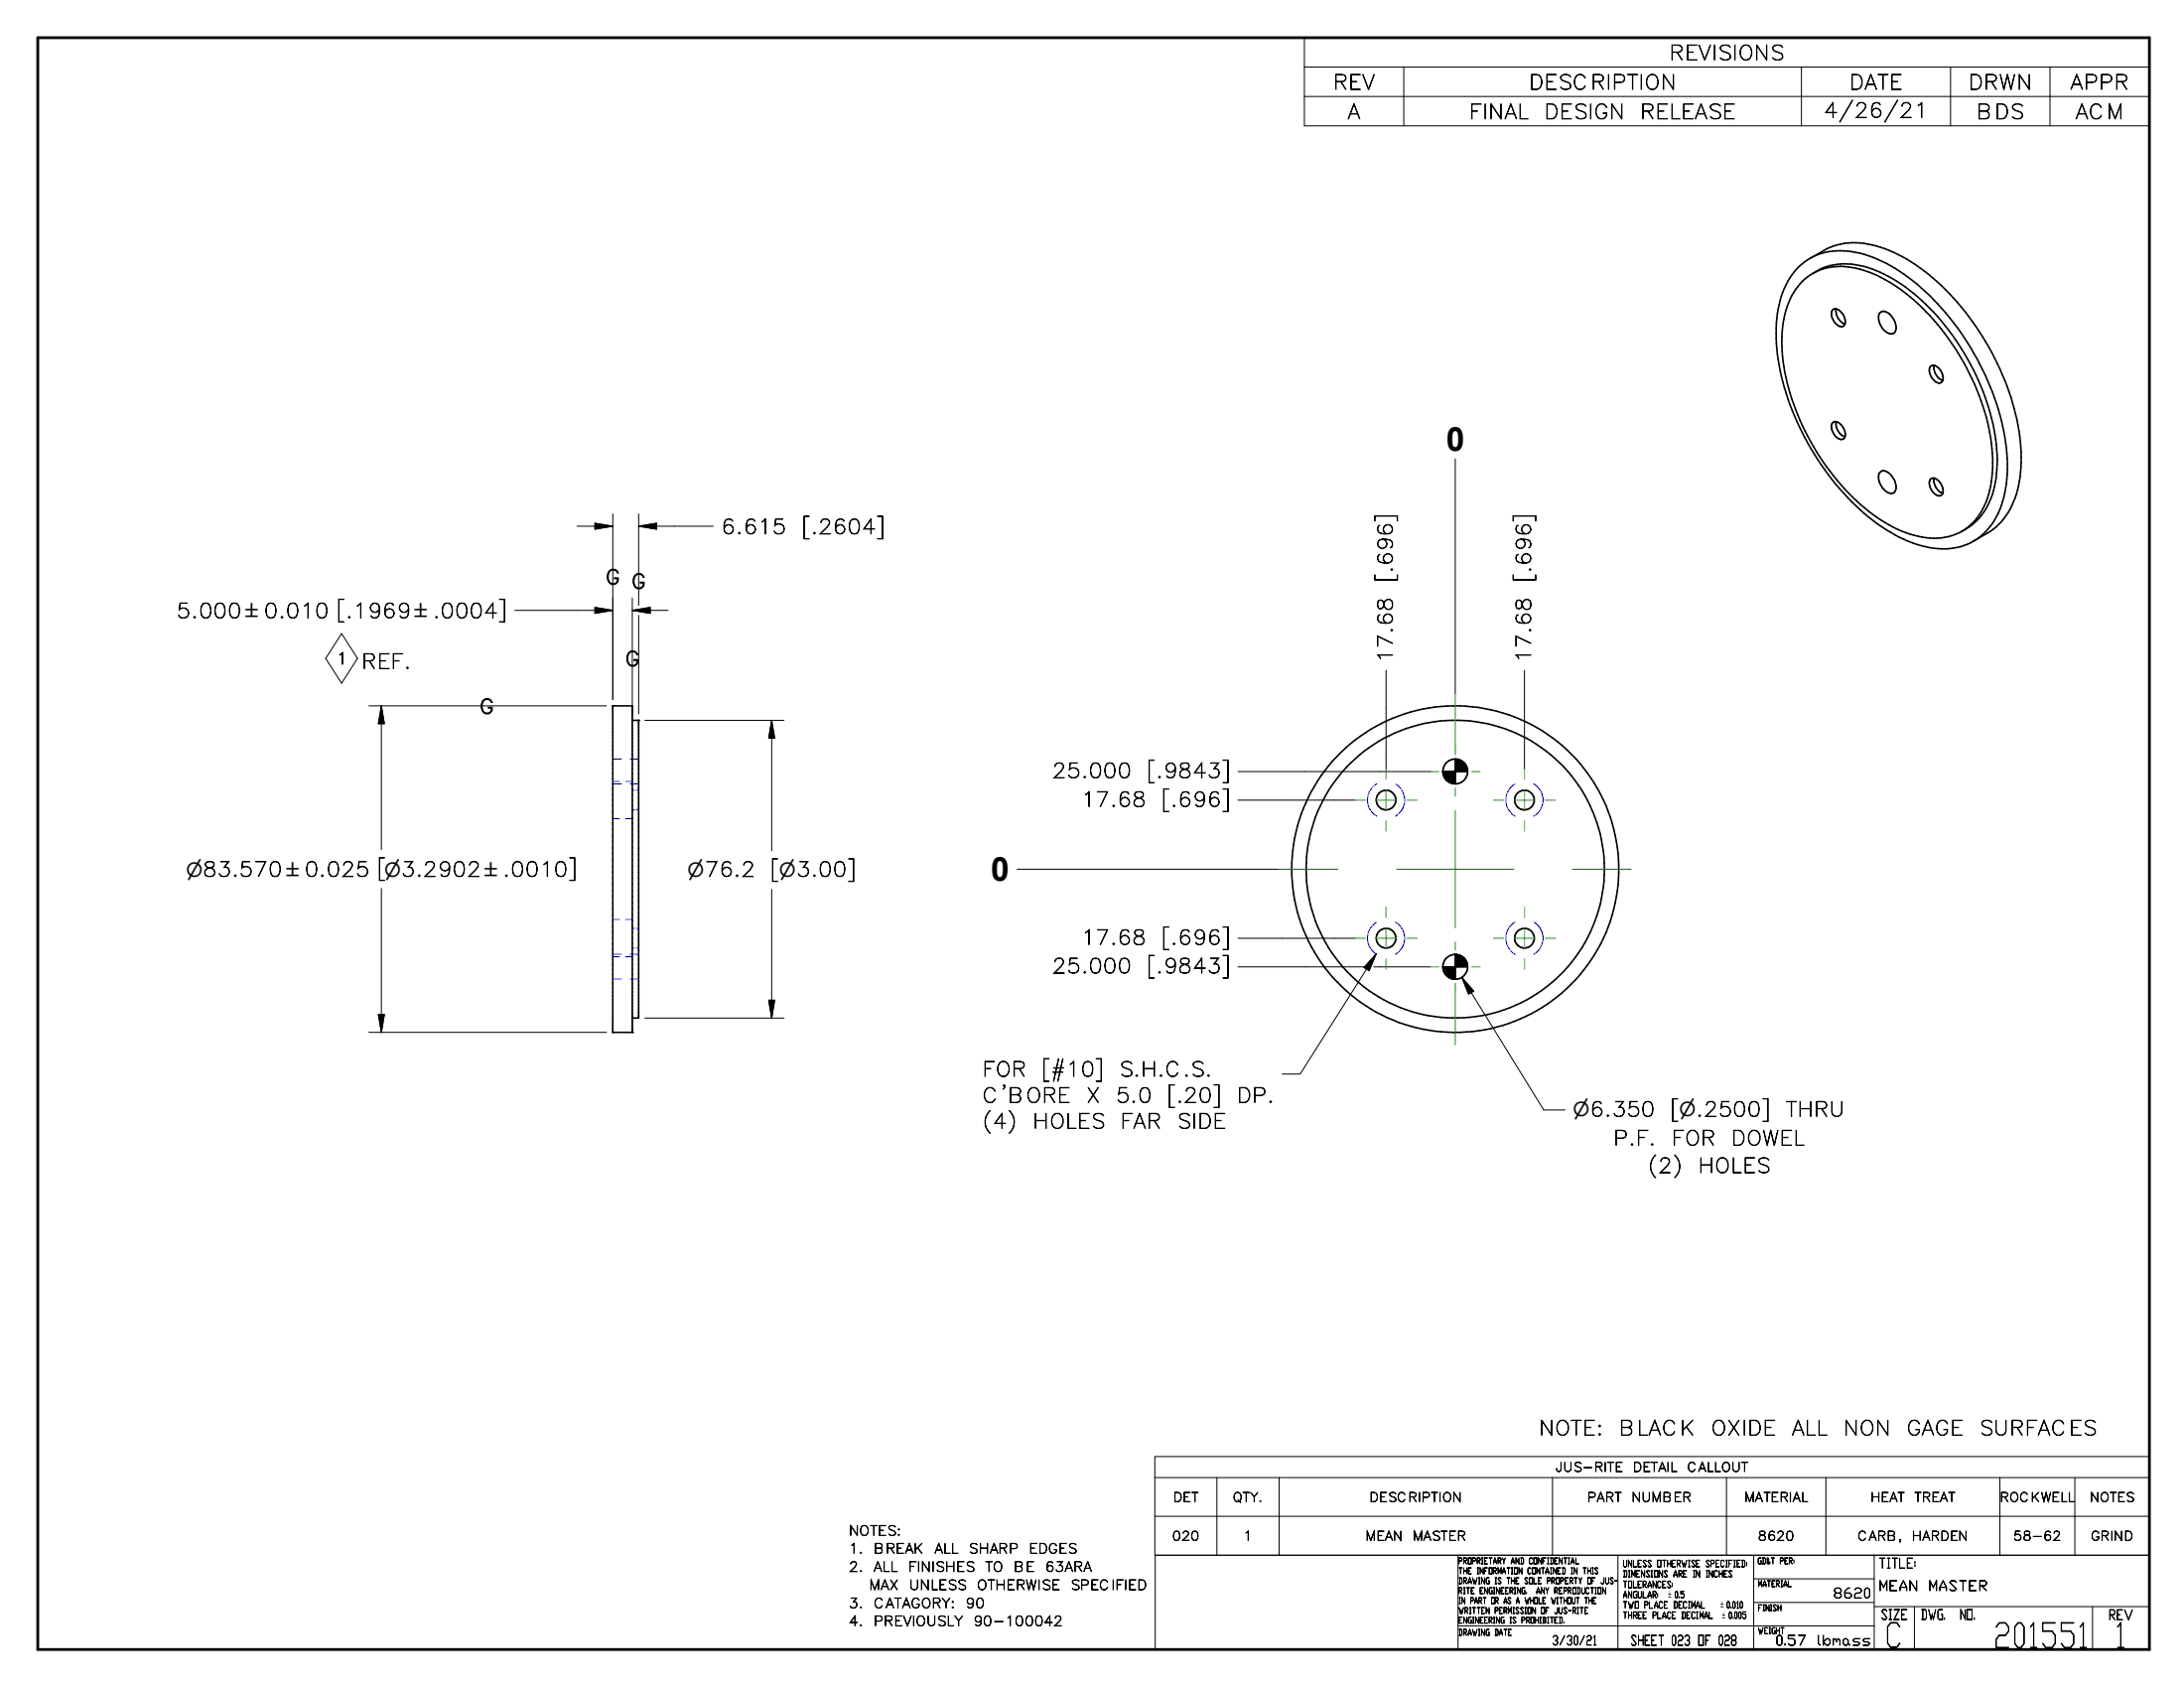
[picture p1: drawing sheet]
<svg xmlns="http://www.w3.org/2000/svg" width="279mm" height="216mm" viewBox="0 0 279 216" stroke-linecap="round" stroke-linejoin="round" font-family="sans-serif">
<g fill="none" stroke="#000" stroke-width=".2">
<path d="M229.9 34.4a7.7 7.7 0 0 1 7.6-2.1 19.4 19.4 0 0 1 9.4 5.5 34.4 34.4 0 0 1 9.8 19.5 15.5 15.5 0 0 1-1.3 8.8 7.6 7.6 0 0 1-8.5 3.9 18.8 18.8 0 0 1-8.9-4.8 34 34 0 0 1-10.7-20.6 14.4 14.4 0 0 1 1.7-9.1zM230.6 36a7.1 7.1 0 0 1 6.9-1.7 19.4 19.4 0 0 1 9.4 6.1 31.9 31.9 0 0 1 7.8 15.6 14.9 14.9 0 0 1-1 9.1 6.8 6.8 0 0 1-7.8 3.6 17.5 17.5 0 0 1-8.9-5.2 31.1 31.1 0 0 1-9-17.9 13.2 13.2 0 0 1 1.7-8.6zM231.6 33.1a10.7 10.7 0 0 1 3.9-1.9 11.7 11.7 0 0 1 7.9 1.6 28.7 28.7 0 0 1 10.2 10.3 31.6 31.6 0 0 1 5 14.7 13.2 13.2 0 0 1-2 8.2l-1.2 1.4a14.1 14.1 0 0 1-2.9 1.8M231.9 35a8 8 0 0 1 7.1-.8 21.1 21.1 0 0 1 9.3 6.8 30.6 30.6 0 0 1 7.1 16.5 12.4 12.4 0 0 1-1.6 8 7.5 7.5 0 0 1-2.8 2.5M234.5 39.6a.9 .9 0 0 1 1.2 .5 1.26 1.26 0 0 1 .1 1.6 1.01 1.01 0 0 1-1.2-.6 1.16 1.16 0 0 1-.1-1.5zM234.9 39.5a1.78 1.78 0 0 0 1.1 1.9M234.5 54a1.02 1.02 0 0 1 1.3 .7 .99 .99 0 0 1-.1 1.5 1.53 1.53 0 0 1-1.4-1.9zM234.9 54a1.82 1.82 0 0 0 1.1 1.9M240.5 40a.96 .96 0 0 1 1.5 .4 2.03 2.03 0 0 1 .4 2.1 1.06 1.06 0 0 1-1.5-.4 1.99 1.99 0 0 1-.4-2.1zM247 46.8a1.02 1.02 0 0 1 1.3 .7 .99 .99 0 0 1-.1 1.5 1.54 1.54 0 0 1-1.4-1.4v-.5zM247.4 46.7a1.77 1.77 0 0 0 1.1 1.9M240.5 60.4a.81 .81 0 0 1 1.2 .1 2.11 2.11 0 0 1 .7 2.4 1.01 1.01 0 0 1-1.5-.4 1.93 1.93 0 0 1-.4-2.1z"/>
<path d="M247 61.2a.97 .97 0 0 1 1.2 .6 1.29 1.29 0 0 1 .1 1.6 1.26 1.26 0 0 1-1.4-1 1.02 1.02 0 0 1 .1-1.2zM247.4 61.2a1.82 1.82 0 0 0 1.1 1.9M80.9 92.1h.8M81.7 92.1h.1M81.7 92.1v38.1h-.8M78.4 132h.1M78.4 132h2.5M78.4 132v-41.7h2.5v41.7M80.9 132h.1"/>
<circle cx="186.2" cy="98.7" r="1.59"/>
<circle cx="177.3" cy="102.3" r="1.26"/>
<circle cx="186.1" cy="111.2" r="20.9"/>
<circle cx="186.2" cy="111.2" r="19.1"/>
<circle cx="195" cy="102.3" r="1.26"/>
<circle cx="177.3" cy="120" r="1.26"/>
<circle cx="186.2" cy="123.7" r="1.6"/>
<circle cx="195" cy="120" r="1.26"/>
</g>
<g fill="none" stroke="#00f" stroke-width=".13">
<path d="M78.4 97.1h1.1M78.4 100h.8M80 100h.9M80.6 97.1h1.1M78.4 100.3h1.1M78.4 104.7h.8M78.4 117.6h.8M80 104.7h.9M80 117.6h.9M80.6 100.3h1.1M80.9 103.6h.3M80.9 101.1h.3"/>
<path d="M80.9 118.7h.3M81.4 103.6h.3M81.4 101.1h.3M81.4 118.7h.3M176.1 100.3a2.37 2.37 0 0 0 0 4.1M176.1 118a2.36 2.36 0 0 0 0 4.1M178.5 100.3a2.37 2.37 0 0 1 0 4.1M178.5 118a2.36 2.36 0 0 1 0 4.1M193.8 118a2.37 2.37 0 0 0 0 4.1M193.8 100.3a2.37 2.37 0 0 0 0 4.1M196.2 118a2.36 2.36 0 0 1 0 4.1M196.2 100.3a2.37 2.37 0 0 1 0 4.1"/>
<path d="M78.4 125.2h1.1M78.4 122.1h1.1M78.4 122.4h.8M80 122.4h.9M80.6 125.2h1.1M80.6 122.1h1.1M80.9 121.3h.3M81.4 121.3h.3"/>
</g>
<g fill="#000" stroke="#000" stroke-width=".13">
<path d="M76.1 66.9l2.3 .4-2.3 .4zM76.1 77.7l2.3 .4-2.3 .3zM80.9 78.1l2.3-.4v.7zM81.7 67.3l2.3-.4v.8zM48.8 90.3l.4 2.3h-.8zM98.7 92.1l.4 2.3h-.8zM184.6 98.7h1.6l-1.6 .1zM184.6 99l1.6-.3-1.6 .4zM184.7 99.4l1.5-.7-1.4 .8zM184.9 99.6l1.3-.9-1.2 1.1zM186.2 98.7l-.9 1.3-.1-.1zM184.6 98.8l1.6-.1-1.6 .2z"/>
<path d="M184.6 98.9l1.6-.2-1.6 .3zM184.6 99.1l1.6-.4-1.5 .5zM184.7 99.2l1.5-.5-1.5 .7zM184.8 99.5l1.4-.8-1.3 .9zM184.9 99.6l1.3-.9-1.3 .9zM185 99.8l1.2-1.1-1.1 1.1zM186.2 98.7l-1 1.2-.1-.1zM186.2 98.7l-.8 1.4-.1-.1zM186.2 98.7l-.7 1.4h-.1zM186.2 98.7l-.5 1.5h-.1zM186.2 98.7l-.4 1.5h-.1zM186.2 98.7l-.2 1.6-.1-.1z"/>
<path d="M186.2 98.7v1.6h-.2zM186.2 98.7l1.6-.3v.2zM186.2 98.7l1.5-.4 .1 .1zM186.2 98.7l1.4-.6 .1 .1zM186.2 98.7l1.4-.7v.1zM186.2 98.7l1.3-.9v.1zM186.2 98.7l1.2-1 .1 .1zM187.2 97.5l.1 .1-1.1 1.1zM187.2 97.4v.1l-1 1.2zM187 97.3l.1 .1-.9 1.3zM186.9 97.2l.1 .1-.8 1.4zM186.6 97.2h.2l-.6 1.5z"/>
<path d="M186.5 97.1l.1 .1-.4 1.5zM186.3 97.1h.1l-.2 1.6zM186.2 97.1h.1l-.1 1.6zM186.4 97.1h.1l-.3 1.6zM186.8 97.2h.1l-.7 1.5zM187.1 97.4h.1l-1 1.3zM186.2 98.7l1.1-1.1 .1 .1zM186.2 98.7l1.3-.8 .1 .1zM186.2 98.7l1.5-.5v.1zM186.2 98.7l1.6-.1v.1zM186.2 98.7l-.6 1.5-.1-.1zM186.2 98.7l-.3 1.5h-.1z"/>
<path d="M48.4 129.8h.8l-.4 2.2zM98.3 127.9h.8l-.4 2.3zM176 122l-.8 2.1-.7-.4zM184.6 123.7h1.6l-1.6 .1zM184.6 124l1.6-.3-1.6 .4zM184.7 124.4l1.5-.7-1.4 .8zM184.9 124.7l1.3-1-1.2 1zM186.2 123.7l-.9 1.3-.1-.1zM186.2 123.7l-.6 1.4h-.1zM186.2 123.7l-.3 1.5h-.1zM184.6 123.8l1.6-.1-1.6 .2zM184.6 123.9l1.6-.2-1.6 .3z"/>
<path d="M184.6 124.1l1.6-.4-1.5 .5zM184.7 124.2l1.5-.5-1.5 .7zM184.8 124.5l1.4-.8-1.3 .9zM184.9 124.6l1.3-.9-1.3 1zM185 124.7l1.2-1-1.1 1.1zM186.2 123.7l-1 1.2-.1-.1zM186.2 123.7l-.8 1.3h-.1zM186.2 123.7l-.7 1.4-.1-.1zM186.2 123.7l-.5 1.5-.1-.1zM186.2 123.7l-.4 1.5h-.1zM186.2 123.7l-.2 1.5h-.1zM186.2 123.7v1.5h-.2z"/>
<path d="M186.2 123.7l1.6-.3v.1zM186.2 123.7l1.5-.4 .1 .1zM186.2 123.7l1.4-.6 .1 .1zM186.2 123.7l1.4-.7v.1zM186.2 123.7l1.3-.9v.1zM186.2 123.7l1.2-1 .1 .1zM187.2 122.5l.1 .1-1.1 1.1zM187.2 122.4v.1l-1 1.2zM187 122.3h.1l-.9 1.4zM186.9 122.2l.1 .1-.8 1.4zM186.6 122.1l.2 .1-.6 1.5zM186.5 122.1h.1l-.4 1.6z"/>
<path d="M186.3 122.1h.1l-.2 1.6zM186.2 122.1h.1l-.1 1.6zM186.4 122.1h.1l-.3 1.6zM186.8 122.2h.1l-.7 1.5zM187.1 122.3l.1 .1-1 1.3zM186.2 123.7l1.1-1.1 .1 .1zM186.2 123.7l1.3-.8 .1 .1zM186.2 123.7l1.5-.5v.1zM186.2 123.7l1.6-.2v.2zM187 125l1.5 1.8-.6 .3z"/>
</g>
<path d="M4.8 4.8h270.2v206.2h-270.2z" fill="none" stroke="#000" stroke-width=".36"/>
<g fill="none" stroke="#000" stroke-width=".13">
<path d="M166.9 4.8h108.1v11.3h-108.1zM166.9 8.6h108.1M166.9 12.3h108.1M179.6 8.6v7.5M230.5 8.6v7.5M249.5 8.6v7.5M262.3 8.6v7.5M186.2 58.7v30M65.9 78.1h12.5M73.8 67.3h4.6M76.1 66.9l2.3 .4-2.3 .4zM76.1 77.7l2.3 .4-2.3 .3z"/>
<path d="M78.4 65.7v23.8M80.9 78.1h4.6M80.9 78.1l2.3-.4v.7zM80.9 76.5v14.8M81.7 67.3h9.5M81.7 67.3l2.3-.4v.8zM81.7 65.7v11.7M81.7 78.7v12.6M43.7 81l2 3.2-2 3.2-2-3.2zM47.2 90.3h30.4M48.8 90.3v18.4M48.8 90.3l.4 2.3h-.8z"/>
<path d="M82.5 92.1h17.8M98.7 92.1v16.7M98.7 92.1l.4 2.3h-.8zM158.4 98.7h18.9M177.3 85.7v12.7M177.4 98.7h5.6M184.6 98.7a1.61 1.61 0 0 0 1.6 1.6v-3.2a1.56 1.56 0 0 1 1.6 1.6zM195 85.7v12.7M48.8 113.6v18.4M98.7 113.8v16.4M130.1 111.2h33.6M158.4 102.3h15"/>
<path d="M47.2 132h30.4M48.4 129.8h.8l-.4 2.2zM82.5 130.2h17.8M98.3 127.9h.8l-.4 2.3zM158.4 120h15M158.4 123.7h16.1M175.7 123.7h1.6M176 122l-9.7 15.4h-2.3M176 122l-.8 2.1-.7-.4zM177.4 123.7h5.6M184.6 123.7a1.61 1.61 0 0 0 1.6 1.5v-3.1a1.61 1.61 0 0 1 1.6 1.6zM187 125l10.5 17h2.7"/>
<path d="M187 125l1.5 1.8-.6 .3zM147.7 189h127.3M147.7 193.9h127.3M147.8 198.9v12.1h127.2v-24.7h-127.3v12.6h127.3M155.7 189v9.9M163.6 189v9.9M186.5 198.9v12.1M198.6 189v9.9M207 198.9v12.1M220.9 189v9.9M224.4 198.9v12.1M233.6 189v9.9"/>
<path d="M239.8 198.9v12.1M255.8 189v9.9M265.4 189v9.9M186.5 208h53.3M224.4 201.9h15.4M224.4 205h15.4M239.8 205.5h35.2M244.9 205.5v5.5M267.7 205.5v5.5"/>
</g>
<g fill="none" stroke="#23a718" stroke-width=".13">
<path d="M177.3 98.4v1.3M183 98.7h1.1M185.1 98.7h2.1M186.2 88.7v7.9M186.2 97.6v2.1M188.3 98.7h1.1M195 98.4v1.3M163.7 111.2h7.5M173.4 102.3h1.3M176 102.3h2.6M177.3 101v2.7M177.3 105v1.3"/>
<path d="M177.3 116v1.3M177.3 118.7v2.6M178.7 111.2h15M180 102.3h1.3M186.2 100.8v1.1M186.2 103.7v15M191.1 102.3h1.3M193.7 102.3h2.6M195 101v2.7M195 105v1.3M195 116v1.3M195 118.7v2.6"/>
<path d="M197.7 102.3h1.3M201.2 111.2h7.5M173.4 120h1.3M176 120h2.6M177.3 122.7v1.3M180 120h1.3M183 123.7h1.1M185.1 123.7h2.1M186.2 120.5v1M186.2 122.6v2.1M186.2 125.8v7.8M188.3 123.7h1.1"/>
<path d="M191.1 120h1.3M193.7 120h2.6M195 122.7v1.3M197.7 120h1.3"/>
</g>
<g font-size="4.4">
<text x="241.1" y="210.7">C</text>
<text x="255" y="210.7">201551</text>
<text x="270.5" y="210.7">1</text>
</g>
<g font-size="4.2">
<text x="185" y="57.7">0</text>
<text x="126.8" y="112.6">0</text>
</g>
<g font-size="2.6">
<text x="170.5" y="11.4">REV</text>
<text x="195.6" y="11.4">DESCRIPTION</text>
<text x="213.5" y="7.7">REVISIONS</text>
<text x="236.6" y="11.4">DATE</text>
<text x="251.8" y="11.4">DRWN</text>
<text x="264.8" y="11.4">APPR</text>
<text x="172.4" y="15.2">A</text>
<text x="187.9" y="15.2">FINAL</text>
<text x="197.5" y="15.2">DESIGN</text>
<text x="209.8" y="15.2">RELEASE</text>
<text x="233.3" y="15">4/26/21</text>
<text x="252.8" y="15.2">BDS</text>
<text x="265.5" y="15.2">ACM</text>
<text x="92.2" y="68.3">6.615</text>
<text x="102.6" y="68.3">[.2604]</text>
<text x="77.4" y="74.8">G G</text>
<text x="178.1" y="74.5" transform="rotate(-90 178.1 74.5)">[.696]</text>
<text x="195.8" y="74.5" transform="rotate(-90 195.8 74.5)">[.696]</text>
<text x="22.6" y="79">5.000 `0.010 [.1969 `.0004]</text>
<text x="46.2" y="85.5">REF.</text>
<text x="79.9" y="85.2">G</text>
<text x="178.1" y="84.8" transform="rotate(-90 178.1 84.8)">17.68</text>
<text x="195.8" y="84.8" transform="rotate(-90 195.8 84.8)">17.68</text>
<text x="61.3" y="91.3">G</text>
<text x="134.6" y="99.5">25.000</text>
<text x="146.7" y="99.5">[.9843]</text>
<text x="138.3" y="103.2">17.68</text>
<text x="148.6" y="103.2">[.696]</text>
<text x="98.6" y="112.1">[n3.00]</text>
<text x="134.6" y="124.5">25.000</text>
<text x="138.3" y="120.8">17.68</text>
<text x="146.7" y="124.5">[.9843]</text>
<text x="148.6" y="120.8">[.696]</text>
<text x="125.6" y="137.7">FOR</text>
<text x="133.3" y="137.7">[#10]</text>
<text x="143.1" y="137.7">S.H.C.S.</text>
<text x="125.6" y="141">C'BORE</text>
<text x="138.9" y="141">X</text>
<text x="142.8" y="141">5.0</text>
<text x="149.3" y="141">[.20]</text>
<text x="158.2" y="141">DP.</text>
<text x="213.7" y="142.8">[n.2500]</text>
<text x="228.4" y="142.8">THRU</text>
<text x="125.6" y="144.3">(4)</text>
<text x="132.1" y="144.3">HOLES</text>
<text x="143.3" y="144.3">FAR</text>
<text x="150.5" y="144.3">SIDE</text>
<text x="206.4" y="146.5">P.F.</text>
<text x="210.8" y="150">(2)</text>
<text x="213.8" y="146.5">FOR</text>
<text x="217.2" y="150">HOLES</text>
<text x="221.4" y="146.5">DOWEL</text>
<text x="196.9" y="183.6">NOTE:</text>
<text x="207.1" y="183.6">BLACK</text>
<text x="218.9" y="183.6">OXIDE</text>
<text x="229.2" y="183.6">ALL</text>
<text x="235.8" y="183.6">NON</text>
<text x="243.9" y="183.6">GAGE</text>
<text x="253.2" y="183.6">SURFACES</text>
</g>
<g font-size="2.5">
<text x="23.8" y="112.1">n83.570 `0.025 [n3.2902 `.0010]</text>
<text x="88" y="112.1">n76.2</text>
<text x="201.3" y="142.8">n6.350</text>
</g>
<text font-size="2" x="43" y="85">1</text>
<g font-size="1.8">
<text x="240.3" y="200.6">TITLE:</text>
<text x="240.3" y="203.4">MEAN</text>
<text x="246.7" y="203.4">MASTER</text>
<text x="234.5" y="204.4">8620</text>
<text x="240.6" y="207.1">SIZE</text>
<text x="245.7" y="207.1">DWG.</text>
<text x="250.7" y="207.1">NO.</text>
<text x="269.7" y="207.2">REV</text>
<text x="208.6" y="210.4">SHEET 023 OF 028</text>
<text x="227.1" y="210.4">0.57</text>
<text x="232.4" y="210.4">lbmass</text>
</g>
<g font-size="1.7">
<text x="108.6" y="196.4">NOTES:</text>
<text x="108.6" y="198.7">1.</text>
<text x="108.6" y="201">2.</text>
<text x="111.2" y="203.3">MAX</text>
<text x="111.8" y="198.7">BREAK</text>
<text x="111.8" y="201">ALL</text>
<text x="116.2" y="201">FINISHES</text>
<text x="116.3" y="203.3">UNLESS</text>
<text x="119.5" y="198.7">ALL</text>
<text x="123.9" y="198.7">SHARP</text>
<text x="125" y="203.3">OTHERWISE</text>
<text x="126" y="201">TO</text>
<text x="129.7" y="201">BE</text>
<text x="131.6" y="198.7">EDGES</text>
<text x="133.7" y="201">63ARA</text>
<text x="136.9" y="203.3">SPECIFIED</text>
<text x="108.6" y="205.7">3.</text>
<text x="108.6" y="207.9">4.</text>
<text x="111.8" y="205.7">CATAGORY:</text>
<text x="111.8" y="207.9">PREVIOUSLY</text>
<text x="123.5" y="205.7">90</text>
<text x="124.5" y="207.9">90-100042</text>
</g>
<g font-size="1.6">
<text x="199" y="188.2">JUS-RITE</text>
<text x="208.9" y="188.2">DETAIL</text>
<text x="215.8" y="188.2">CALLOUT</text>
<text x="149.9" y="197">020</text>
<text x="150.1" y="192.1">DET</text>
<text x="157.7" y="192.1">QTY.</text>
<text x="159.1" y="197">1</text>
<text x="174.7" y="197">MEAN</text>
<text x="175.2" y="192.1">DESCRIPTION</text>
<text x="180.7" y="197">MASTER</text>
<text x="203" y="192.1">PART</text>
<text x="208.7" y="192.1">NUMBER</text>
<text x="223.1" y="192.1">MATERIAL</text>
<text x="224.9" y="197">8620</text>
<text x="237.6" y="197">CARB,</text>
<text x="239.3" y="192.1">HEAT</text>
<text x="244.6" y="197">HARDEN</text>
<text x="244.9" y="192.1">TREAT</text>
<text x="255.8" y="192.1">ROCKWELL</text>
<text x="257.6" y="197">58-62</text>
<text x="267.3" y="192.1">NOTES</text>
<text x="267.5" y="197">GRIND</text>
<text x="198.5" y="210.4">3/30/21</text>
</g>
<g font-size="1.1">
<text x="207.6" y="200.4">UNLESS OTHERWISE SPECIFIED:</text>
<text x="207.6" y="201.7">DIMENSIONS ARE IN INCHES</text>
<text x="207.6" y="203.1">TOLERANCES:</text>
<text x="207.6" y="204.4">ANGULAR:</text>
<text x="207.6" y="205.7">TWO PLACE DECIMAL</text>
<text x="207.6" y="207">THREE PLACE DECIMAL</text>
<text x="213.4" y="204.3">` 0.5</text>
<text x="220.1" y="205.7">`0.010</text>
<text x="220.3" y="207">` 0.005</text>
</g>
<g font-size="1">
<text x="186.6" y="200">PROPRIETARY AND CONFIDENTIAL</text>
<text x="186.6" y="201.3">THE INFORMATION CONTAINED IN THIS</text>
<text x="186.6" y="202.6">DRAWING IS THE SOLE PROPERTY OF JUS-</text>
<text x="186.6" y="203.8">RITE ENGINEERING.</text>
<text x="196.5" y="203.8">ANY REPRODUCTION</text>
<text x="224.8" y="200">GD&amp;T PER:</text>
<text x="224.9" y="202.9">MATERIAL</text>
<text x="186.6" y="209.2">DRAWING DATE</text>
<text x="186.6" y="206.4">WRITTEN PERMISSION OF JUS-RITE</text>
<text x="186.6" y="207.6">ENGINEERING IS PROHIBITED.</text>
<text x="186.6" y="205.1">IN PART OR AS A WHOLE WITHOUT THE</text>
<text x="224.9" y="209">WEIGHT</text>
<text x="224.9" y="206">FINISH</text>
</g>
</svg>
